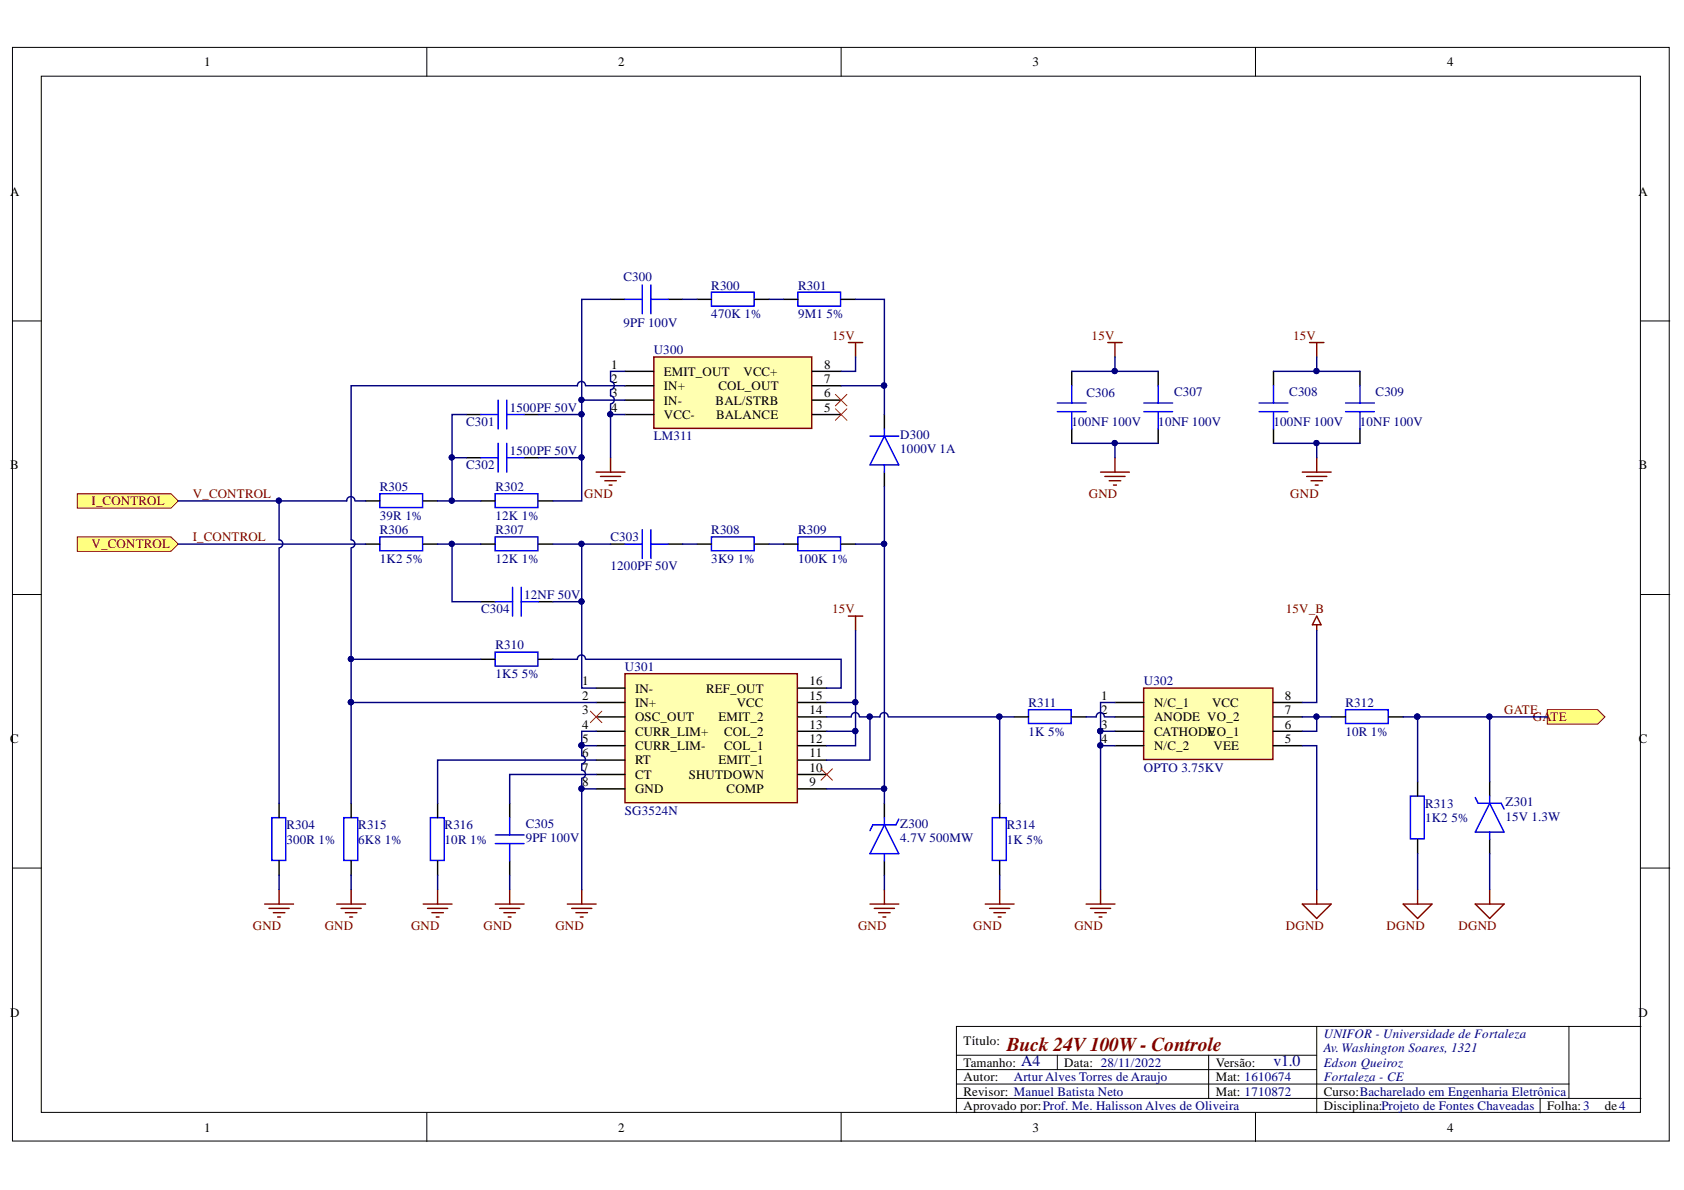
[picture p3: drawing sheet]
<svg xmlns="http://www.w3.org/2000/svg" width="297mm" height="210mm" viewBox="0 0 297 210" stroke-linecap="round" stroke-linejoin="round" font-family="sans-serif">
<g fill="#fff" stroke="#000" stroke-width=".18">
<path d="M2.2 8.4h292.2v192.9h-292.2z"/>
<path d="M7.3 13.4h282.1v182.8h-282.1z"/>
</g>
<g fill="none" stroke="#000" stroke-width=".18">
<path d="M75.3 8.4v5M148.4 8.4v5M221.5 8.4v5M2.2 56.6h5.1M289.5 56.6h5M2.2 104.9h5.1M289.5 104.9h5M2.2 153.1h5.1M289.5 153.1h5M75.3 196.3v5.1M148.4 196.3v5.1M168.7 186.1h63.6"/>
<path d="M168.7 193.8h120.8M168.7 188.7h63.6M168.7 191.2h108M186.5 186.1v2.6M213.2 186.1v7.7M221.5 196.3v5.1M232.3 181.1v15.2M271.7 193.8v2.5M276.7 181.1h-108v15.2M289.5 181.1h-12.8v12.7"/>
</g>
<path d="M67 94.7h7.5v2.4h-7.5z" fill="none" stroke="#00f" stroke-width=".25"/>
<path d="M64.5 96h2.5M74.6 96h2.6" fill="none" stroke="#000" stroke-width=".25"/>
<path d="M110.2 118.8h30.4v22.8h-30.4z" fill="#ffffb0" stroke="#800000" stroke-width=".25"/>
<g fill="none" stroke="#000" stroke-width=".25">
<path d="M107.7 52.8h2.5M117.9 52.8h2.5M122.9 52.8h2.6M133.1 52.8h2.6M138.2 52.8h2.5M148.4 52.8h2.5M82.3 73.1h2.5M92.4 73.1h2.6M64.5 88.4h2.5M74.6 88.4h2.6M82.3 80.7h2.5M84.8 96h2.6"/>
<path d="M84.8 88.4h2.6M92.4 80.7h2.6M95 96h2.5M95 88.4h2.5M107.7 96h2.5M117.9 96h2.5M122.9 96h2.6M133.1 96h2.6M138.2 96h2.5M148.4 96h2.5M84.8 106.1h2.6M95 106.1h2.5"/>
<path d="M105.2 121.4h5M105.2 123.9h5M105.2 126.5h5M105.2 129h5M105.2 131.5h5M105.2 134.1h5M105.2 136.6h5M105.2 139.1h5M140.7 121.4h5.1M140.7 123.9h5.1M140.7 126.5h5.1M140.7 129h5.1"/>
<path d="M140.7 131.5h5.1M140.7 134.1h5.1M140.7 136.6h5.1M140.7 139.1h5.1M156 141.7v2.5M156 151.8v2.6"/>
</g>
<g fill="none" stroke="#00f" stroke-width=".25">
<path d="M110.2 52.8h3.1M113.3 50.3v5M114.8 50.3v5M114.8 52.8h3.1M125.5 51.5h7.5v2.5h-7.5zM140.7 51.5h7.6v2.5h-7.6zM84.8 73.1h3.1M87.9 70.6v5.1M87.9 78.2v5.1M89.4 70.6v5.1M89.4 78.2v5.1M89.4 73.1h3"/>
<path d="M67 87.1h7.5v2.4h-7.5zM84.8 80.7h3.1M87.3 94.7h7.6v2.4h-7.6zM87.3 87.1h7.6v2.4h-7.6zM89.4 80.7h3M110.2 96h3.1M113.3 93.4v5.1M114.8 93.4v5.1M114.8 96h3.1M125.5 94.7h7.5v2.4h-7.5zM140.7 94.7h7.6v2.4h-7.6zM87.4 106.1h3"/>
<path d="M90.4 103.6v5.1M91.9 103.6v5.1M91.9 106.1h3.1M156 145.5l2.5 5.1h-5zM156 144.2v1.3M156 150.6v1.2M158.5 144.5l-.5 1h-4l-.5 1"/>
</g>
<path d="M100.1 159.5h5.1M102.6 156.9v2.6M100.8 160.2h3.6M101.6 161h2M102.4 161.8h.5" fill="none" stroke="#800000" stroke-width=".25"/>
<path d="M13.6 87.1h16.6l1.2 1.3-1.2 1.2h-16.6z" fill-rule="evenodd" fill="#ffff80" stroke="#800000" stroke-width=".18"/>
<path d="M115.3 63h27.9v12.6h-27.9z" fill="#ffffb0" stroke="#800000" stroke-width=".25"/>
<path d="M110.2 65.5h5.1M110.2 68h5.1M110.2 70.6h5.1M110.2 73.1h5.1M143.3 65.5h5.1M143.3 68h5.1M143.3 70.6h5.1M143.3 73.1h5.1" fill="none" stroke="#000" stroke-width=".25"/>
<path d="M147.4 69.6l2 2M147.4 72.1l2 2M149.4 69.6l-2 2M149.4 72.1l-2 2" fill="none" stroke="#f00" stroke-width=".18"/>
<path d="M201.7 121.4h22.8v12.6h-22.8z" fill="#ffffb0" stroke="#800000" stroke-width=".25"/>
<path d="M196.7 123.9h5.1M196.7 126.5h5.1M196.7 129h5.1M196.7 131.5h5.1M224.6 123.9h5.1M224.6 126.5h5.1M224.6 129h5.1M224.6 131.5h5.1" fill="none" stroke="#000" stroke-width=".25"/>
<path d="M272.9 125.2h8.9l1.3 1.3-1.3 1.2h-8.9z" fill-rule="evenodd" fill="#ffff80" stroke="#800000" stroke-width=".18"/>
<path d="M234.8 126.5h2.5M245 126.5h2.5M250.1 137.9v2.5M262.8 137.9v2.5M250.1 148v2.6M262.8 148v2.6" fill="none" stroke="#000" stroke-width=".25"/>
<path d="M237.3 125.2h7.6v2.4h-7.6zM248.8 140.4h2.4v7.6h-2.4zM260.2 140.7l.5 1h4.1l.5 1M262.8 141.7l2.5 5.1h-5.1zM262.8 140.4v1.3M262.8 146.8v1.2" fill="none" stroke="#00f" stroke-width=".25"/>
<g fill="none" stroke="#800000" stroke-width=".25">
<path d="M149.6 60.4h2.6M150.9 60.4v2.6M105.2 83.3h5M105.9 84h3.6M106.7 84.8h2M107.4 85.6h.5M107.7 80.7v2.6M232.3 108.7l.7 1.5h-1.5zM232.3 110.2v1M191.6 159.5h5.1M194.1 156.9v2.6M192.3 160.2h3.6"/>
<path d="M193.1 161h2M193.9 161.8h.5"/>
</g>
<path d="M13.6 94.7h16.6l1.2 1.3-1.2 1.2h-16.6z" fill-rule="evenodd" fill="#ffff80" stroke="#800000" stroke-width=".18"/>
<g fill="none" stroke="#800000" stroke-width=".25">
<path d="M195.4 60.4h2.5M196.7 60.4v2.6M231 60.4h2.5M232.3 60.4v2.6M194.1 83.3h5.1M194.9 84h3.5M195.7 84.8h2M196.4 85.6h.5M196.7 80.7v2.6M229.7 83.3h5.1M230.5 84h3.5M231.2 84.8h2.1"/>
<path d="M232 85.6h.5M232.3 80.7v2.6M149.6 108.7h2.6M150.9 108.7v2.5M46.7 159.5h5.1M49.2 156.9v2.6M59.4 159.5h5.1M61.9 156.9v2.6M74.6 159.5h5.1M77.2 156.9v2.6M87.4 159.5h5M89.9 156.9v2.6"/>
<path d="M153.5 159.5h5M156 156.9v2.6M173.8 159.5h5.1M176.3 156.9v2.6M229.7 159.5h5.1l-2.5 2.5zM232.3 156.9v2.6M247.5 159.5h5.1l-2.5 2.5zM250.1 156.9v2.6M260.2 159.5h5.1l-2.5 2.5zM262.8 156.9v2.6M47.4 160.2h3.6M48.2 161h2"/>
<path d="M49 161.8h.5M60.2 160.2h3.5M60.9 161h2.1M61.7 161.8h.5M75.4 160.2h3.6M76.2 161h2M76.9 161.8h.5M88.1 160.2h3.6M88.9 161h2M89.6 161.8h.6M154.2 160.2h3.6M155 161h2"/>
<path d="M155.7 161.8h.5M174.6 160.2h3.5M175.3 161h2M176.1 161.8h.5"/>
</g>
<path d="M104.1 125.4l2.1 2.1M106.2 125.4l-2.1 2.1M144.8 135.6l2 2M146.8 135.6l-2 2" fill="none" stroke="#f00" stroke-width=".18"/>
<g fill="none" stroke="#00f" stroke-width=".25">
<path d="M153.5 76.9h5M156 76.9l2.5 5.1h-5zM156 75.7v1.2M186.5 71.1h5.1M186.5 72.6h5.1M189 68v3.1M189 72.6v3.1M201.8 71.1h5M201.8 72.6h5M204.3 68v3.1M204.3 72.6v3.1M222.1 71.1h5.1"/>
<path d="M222.1 72.6h5.1M224.6 68v3.1M224.6 72.6v3.1M237.3 71.1h5.1M237.3 72.6h5.1M239.9 68v3.1M239.9 72.6v3.1M156 82v1.3M87.3 115h7.6v2.5h-7.6zM181.4 125.2h7.5v2.4h-7.5zM48 144.2h2.4v7.6h-2.4zM60.6 144.2h2.5v7.6h-2.5z"/>
<path d="M75.9 144.2h2.5v7.6h-2.5zM87.4 148.8h5M87.4 147.3h5M89.9 144.2v3.1M89.9 148.8v3M175 144.2h2.5v7.6h-2.5z"/>
</g>
<g fill="none" stroke="#000" stroke-width=".25">
<path d="M156 73.1v2.6M189 65.5v2.5M189 75.7v2.5M204.3 65.5v2.5M204.3 75.7v2.5M224.6 65.5v2.5M224.6 75.7v2.5M239.9 65.5v2.5M239.9 75.7v2.5M156 83.3v2.5M84.8 116.3h2.6M95 116.3h2.5"/>
<path d="M178.9 126.5h2.5M189 126.5h2.6M49.2 141.7v2.5M49.2 151.8v2.6M61.9 141.7v2.5M61.9 151.8v2.6M77.2 141.7v2.5M77.2 151.8v2.6M89.9 141.7v2.5M89.9 151.8v2.6M176.3 141.7v2.5M176.3 151.8v2.6"/>
</g>
<g fill="none" stroke="#000080" stroke-width=".25">
<path d="M107.7 52.8h-5.1v17.8h7.6M120.4 52.8h2.5M135.7 52.8h2.5M150.9 52.8h5.1v15.2h-7.6M82.3 73.1h-2.6v15.3h5.1M95 73.1h7.6M102.6 70.6v10.1M103.3 68a.71 .71 0 0 0-.7-.7 .71 .71 0 0 0-.8 .7h-39.9v27.2a.71 .71 0 0 1 .7 .7 .71 .71 0 0 1-.7 .7M103.4 68h6.8M107.7 71.3v9.4M107.7 68.8v1a.71 .71 0 0 1 .7 .7 .71 .71 0 0 1-.7 .7M107.7 73.1h2.5"/>
<path d="M110.2 65.5h-2.5v1.8a.72 .72 0 0 1 .7 .7 .72 .72 0 0 1-.7 .7M150.9 63v2.5h-2.5M156 68v5.1M189 78.2h15.3M189 65.5h15.3M196.7 63v2.5M196.7 78.2v2.5M224.6 78.2h15.3M224.6 65.5h15.3M232.3 63v2.5M232.3 78.2v2.5M31.4 96h33.1"/>
<path d="M49.2 88.4v6.8a.71 .71 0 0 1 .7 .7 .71 .71 0 0 1-.7 .7M49.2 96.7v45M61.9 96.7v19.6M62.6 88.4a.72 .72 0 0 0-.7-.8 .72 .72 0 0 0-.7 .8h-29.8M62.7 88.4h1.8M77.2 96h7.6M77.2 88.4h2.5M79.7 96v10.1h5.1M79.7 80.7h2.6M95 80.7h7.6v7.7h-5.1M97.5 96h5.1v10.1h-5.1M102.6 96h5.1"/>
<path d="M120.4 96h2.5M135.7 96h2.5M150.9 96h5.1v43.1h-10.2M156 85.8v10.2M84.8 116.3h-22.9v7.6M102.6 106.1v15.3h2.6M103.3 116.3a.71 .71 0 0 0-.7-.8 .71 .71 0 0 0-.7 .8h-4.4M103.4 116.3h45v5.1h-2.6M150.9 111.2v12.7h-5.1M232.3 111.2v12.7h-2.6M61.9 123.9v17.8M61.9 123.9h43.3"/>
<path d="M102.6 137.4v19.5M102.6 134.8v1a.71 .71 0 0 1 .7 .8 .71 .71 0 0 1-.7 .7M102.6 131.5v1.8a.71 .71 0 0 1 .7 .7 .71 .71 0 0 1-.7 .7M102.6 131.5h2.6M102.6 139.1h2.6M105.2 134.1h-28v7.6M105.2 136.6h-15.3v5.1M105.2 129h-2.6v2.5M150.9 129v2.5h-5.1M150.9 123.9v5.1h-5.1M151.6 126.4a.71 .71 0 0 0-.7-.7 .71 .71 0 0 0-.8 .8h-4.3M153.5 126.5v7.6h-7.7"/>
<path d="M156 139.1v2.6M156.7 126.4a.71 .71 0 0 0-.8-.7 .71 .71 0 0 0-.7 .8h-3.5M156.8 126.5h19.5v15.2M176.3 126.5h2.6M194.1 129h2.6M194.1 129v2.5M194.8 126.4a.71 .71 0 0 0-.7-.7 .71 .71 0 0 0-.7 .8h-1.8M194.9 126.5h1.8M196.7 123.9h-2.6v5.1M196.7 131.5h-2.6v25.4M229.7 131.5h2.6v25.4M229.7 126.5h5.1"/>
<path d="M232.3 126.5v2.5h-2.6M247.5 126.5h2.6M250.1 126.5h22.8M250.1 126.5v11.4M262.8 126.5v11.4M49.2 154.4v2.5M61.9 154.4v2.5M77.2 154.4v2.5M89.9 154.4v2.5M156 154.4v2.5M176.3 154.4v2.5M250.1 150.6v6.3"/>
<path d="M262.8 150.6v6.3"/>
</g>
<g fill="#000080" stroke="#000080" stroke-width=".18">
<circle cx="79.7" cy="80.7" r=".46"/>
<circle cx="153.4" cy="126.4" r=".46"/>
<circle cx="107.6" cy="73.1" r=".46"/>
<circle cx="232.2" cy="126.4" r=".46"/>
<circle cx="102.6" cy="131.5" r=".46"/>
<circle cx="155.9" cy="68" r=".47"/>
<circle cx="155.9" cy="139.1" r=".47"/>
<circle cx="155.9" cy="95.9" r=".46"/>
<circle cx="102.6" cy="106.1" r=".46"/>
<circle cx="196.6" cy="78.1" r=".46"/>
<circle cx="250" cy="126.4" r=".46"/>
<circle cx="262.7" cy="126.4" r=".46"/>
<circle cx="102.6" cy="95.9" r=".46"/>
<circle cx="79.7" cy="95.9" r=".46"/>
<circle cx="194.1" cy="129" r=".46"/>
<circle cx="194.1" cy="131.5" r=".46"/>
<circle cx="150.9" cy="129" r=".46"/>
<circle cx="150.9" cy="123.9" r=".46"/>
<circle cx="176.3" cy="126.4" r=".46"/>
<circle cx="102.6" cy="139.1" r=".46"/>
<circle cx="61.9" cy="123.9" r=".46"/>
<circle cx="61.9" cy="116.2" r=".46"/>
<circle cx="102.6" cy="70.5" r=".46"/>
<circle cx="102.6" cy="80.7" r=".46"/>
<circle cx="102.6" cy="73.1" r=".46"/>
<circle cx="79.7" cy="88.3" r=".46"/>
<circle cx="49.2" cy="88.3" r=".46"/>
<circle cx="232.2" cy="78.1" r=".46"/>
<circle cx="196.6" cy="65.5" r=".46"/>
<circle cx="232.2" cy="65.5" r=".46"/>
</g>
<text font-size="3.5" fill="#800000" x="177.6" y="185.4">Buck 24V100W- Controle</text>
<g font-size="2.8" fill="#000080">
<text x="180.1" y="188.1">A4</text>
<text x="224.6" y="188.1">v1.0</text>
</g>
<g font-size="2.3">
<text x="36" y="11.7">1</text>
<text x="109.1" y="11.7">2</text>
<text x="182.1" y="11.7">3</text>
<text x="255.2" y="11.7">4</text>
<text x="1.8" y="34.5">A</text>
<text x="289" y="34.5">A</text>
<text x="107.8" y="65">1</text>
<text x="145.3" y="65">8</text>
<text x="107.8" y="67.6">2</text>
<text x="107.8" y="70.1">3</text>
<text x="117.1" y="66.3">EMIT_OUT</text>
<text x="117.1" y="68.8">IN+</text>
<text x="117.1" y="71.4">IN-</text>
<text x="126.2" y="71.4">BAL/STRB</text>
<text x="126.7" y="68.8">COL_OUT</text>
<text x="131.1" y="66.3">VCC+</text>
<text x="145.3" y="67.6">7</text>
<text x="145.3" y="70.1">6</text>
<text x="107.8" y="72.6">4</text>
<text x="117.1" y="73.9">VCC-</text>
<text x="126.3" y="73.9">BALANCE</text>
<text x="145.3" y="72.6">5</text>
<text x="1.8" y="82.8">B</text>
<text x="289.1" y="82.8">B</text>
<text x="102.7" y="120.9">1</text>
<text x="102.7" y="123.4">2</text>
<text x="102.7" y="126">3</text>
<text x="112" y="122.2">IN-</text>
<text x="112" y="124.7">IN+</text>
<text x="124.5" y="122.2">REF_OUT</text>
<text x="129.9" y="124.7">VCC</text>
<text x="142.8" y="120.9">16</text>
<text x="142.8" y="123.4">15</text>
<text x="142.8" y="126">14</text>
<text x="194.2" y="123.4">1</text>
<text x="194.2" y="126">2</text>
<text x="203.6" y="124.7">N/C_1</text>
<text x="213.8" y="124.7">VCC</text>
<text x="226.7" y="123.4">8</text>
<text x="226.7" y="126">7</text>
<text x="1.8" y="131">C</text>
<text x="102.7" y="128.5">4</text>
<text x="102.7" y="131">5</text>
<text x="112" y="127.2">OSC_OUT</text>
<text x="112" y="129.8">CURR_LIM+</text>
<text x="126.7" y="127.2">EMIT_2</text>
<text x="127.7" y="129.8">COL_2</text>
<text x="142.8" y="128.5">13</text>
<text x="142.8" y="131">12</text>
<text x="194.2" y="128.5">3</text>
<text x="194.2" y="131">4</text>
<text x="203.6" y="127.2">ANODE VO_2</text>
<text x="203.6" y="129.8">CATHODVO_1</text>
<text x="213" y="129.8">E</text>
<text x="226.7" y="128.5">6</text>
<text x="226.7" y="131">5</text>
<text x="289.1" y="131">C</text>
<text x="102.7" y="133.6">6</text>
<text x="102.7" y="136.1">7</text>
<text x="112" y="132.3">CURR_LIM-</text>
<text x="112" y="134.8">RT</text>
<text x="112" y="137.4">CT</text>
<text x="121.5" y="137.4">SHUTDOWN</text>
<text x="126.7" y="134.8">EMIT_1</text>
<text x="127.7" y="132.3">COL_1</text>
<text x="142.8" y="133.6">11</text>
<text x="142.8" y="136.1">10</text>
<text x="203.6" y="132.3">N/C_2</text>
<text x="214" y="132.3">VEE</text>
<text x="102.7" y="138.6">8</text>
<text x="112" y="139.9">GND</text>
<text x="128.2" y="139.9">COMP</text>
<text x="142.8" y="138.6">9</text>
<text x="1.8" y="179.3">D</text>
<text x="289" y="179.3">D</text>
<text x="170" y="184.4">Título:</text>
<text x="170" y="188.2">Tamanho:</text>
<text x="170" y="190.7">Autor:</text>
<text x="187.7" y="188.2">Data: 28/11/2022</text>
<text x="214.5" y="188.2">Versão:</text>
<text x="214.5" y="190.7">Mat: 1610674</text>
<text x="170" y="193.3">Revisor: Manuel Batista Neto</text>
<text x="170" y="195.8">Aprovado por:Prof. Me. Halisson Alves de Oliveira</text>
<text x="214.5" y="193.3">Mat: 1710872</text>
<text x="233.5" y="195.8">Disciplina:Projeto de Fontes Chaveadas</text>
<text x="233.5" y="193.3">Curso:Bacharelado em Engenharia Eletrônica</text>
<text x="272.9" y="195.8">Folha:3</text>
<text x="283.1" y="195.8">de4</text>
<text x="36" y="199.6">1</text>
<text x="109.1" y="199.6">2</text>
<text x="182.1" y="199.6">3</text>
<text x="255.2" y="199.6">4</text>
</g>
<g font-size="2.3" fill="#000080">
<text x="110" y="49.5">C300</text>
<text x="125.5" y="51.1">R300</text>
<text x="140.8" y="51.1">R301</text>
<text x="110" y="57.7">9PF 100V</text>
<text x="125.5" y="56.1">470K 1%</text>
<text x="140.8" y="56.1">9M1</text>
<text x="145.8" y="56.1">5%</text>
<text x="115.3" y="62.5">U300</text>
<text x="191.6" y="70.1">C306</text>
<text x="207.1" y="69.8">C307</text>
<text x="227.4" y="69.8">C308</text>
<text x="242.6" y="69.8">C309</text>
<text x="82.2" y="75.2">C301</text>
<text x="89.9" y="72.6">1500PF 50V</text>
<text x="115.3" y="77.7">LM311</text>
<text x="158.8" y="77.4">D300</text>
<text x="189" y="75.2">100NF 100V</text>
<text x="204.3" y="75.2">10NF 100V</text>
<text x="224.6" y="75.2">100NF 100V</text>
<text x="239.8" y="75.2">10NF 100V</text>
<text x="82.2" y="82.8">C302</text>
<text x="89.9" y="80.2">1500PF 50V</text>
<text x="158.8" y="80">1000V 1A</text>
<text x="67" y="86.6">R305</text>
<text x="87.4" y="86.6">R302</text>
<text x="67" y="94.2">R306</text>
<text x="67" y="91.6">39R 1%</text>
<text x="87.4" y="94.2">R307</text>
<text x="87.4" y="91.6">12K 1%</text>
<text x="107.7" y="95.4">C303</text>
<text x="125.5" y="94.2">R308</text>
<text x="140.8" y="94.2">R309</text>
<text x="67" y="99.3">1K2</text>
<text x="71.7" y="99.3">5%</text>
<text x="87.4" y="99.3">12K 1%</text>
<text x="107.7" y="100.5">1200PF 50V</text>
<text x="125.5" y="99.3">3K9</text>
<text x="130.1" y="99.3">1%</text>
<text x="140.8" y="99.3">100K 1%</text>
<text x="92.5" y="105.7">12NF 50V</text>
<text x="84.9" y="108.2">C304</text>
<text x="87.4" y="114.6">R310</text>
<text x="87.4" y="119.6">1K5</text>
<text x="92.1" y="119.6">5%</text>
<text x="110.2" y="118.4">U301</text>
<text x="181.4" y="124.7">R311</text>
<text x="201.8" y="120.9">U302</text>
<text x="237.3" y="124.7">R312</text>
<text x="181.4" y="129.8">1K 5%</text>
<text x="237.3" y="129.8">10R 1%</text>
<text x="201.8" y="136.1">OPTO 3.75KV</text>
<text x="110.2" y="143.7">SG3524N</text>
<text x="251.4" y="142.4">R313</text>
<text x="265.6" y="142.2">Z301</text>
<text x="50.5" y="146.3">R304</text>
<text x="50.5" y="148.8">300R 1%</text>
<text x="63.2" y="146.3">R315</text>
<text x="63.2" y="148.8">6K8</text>
<text x="67.9" y="148.8">1%</text>
<text x="78.4" y="146.3">R316</text>
<text x="78.4" y="148.8">10R 1%</text>
<text x="92.7" y="146">C305</text>
<text x="92.7" y="148.5">9PF 100V</text>
<text x="158.8" y="146">Z300</text>
<text x="158.8" y="148.5">4.7V 500MW</text>
<text x="177.6" y="146.3">R314</text>
<text x="177.6" y="148.8">1K 5%</text>
<text x="251.4" y="145">1K2</text>
<text x="256" y="145">5%</text>
<text x="265.6" y="144.7">15V 1.3W</text>
<text x="233.5" y="183.1">UNIFOR - Universidade de Fortaleza</text>
<text x="233.5" y="185.6">Av. Washington Soares, 1321</text>
<text x="178.8" y="190.7">Artur Alves Torres de Araujo</text>
<text x="233.5" y="188.2">Edson Queiroz</text>
<text x="233.5" y="190.7">Fortaleza - CE</text>
</g>
<g font-size="2.3" fill="#800000">
<text x="146.8" y="59.9">15V</text>
<text x="192.6" y="59.9">15V</text>
<text x="228.1" y="59.9">15V</text>
<text x="16.2" y="89.1">I_CONTROL</text>
<text x="34" y="87.8">V_CONTROL</text>
<text x="103" y="87.8">GND</text>
<text x="192" y="87.8">GND</text>
<text x="227.6" y="87.8">GND</text>
<text x="34" y="95.4">I_CONTROL</text>
<text x="16.2" y="96.7">V_CONTROL</text>
<text x="146.8" y="108.2">15V</text>
<text x="226.8" y="108.2">15V_B</text>
<text x="265.3" y="126">GATE</text>
<text x="270.4" y="127.2">GATE</text>
<text x="44.6" y="164.1">GND</text>
<text x="57.3" y="164.1">GND</text>
<text x="72.5" y="164.1">GND</text>
<text x="85.3" y="164.1">GND</text>
<text x="98" y="164.1">GND</text>
<text x="151.4" y="164.1">GND</text>
<text x="171.7" y="164.1">GND</text>
<text x="189.5" y="164.1">GND</text>
<text x="226.8" y="164.1">DGND</text>
<text x="244.6" y="164.1">DGND</text>
<text x="257.3" y="164.1">DGND</text>
</g>
</svg>
